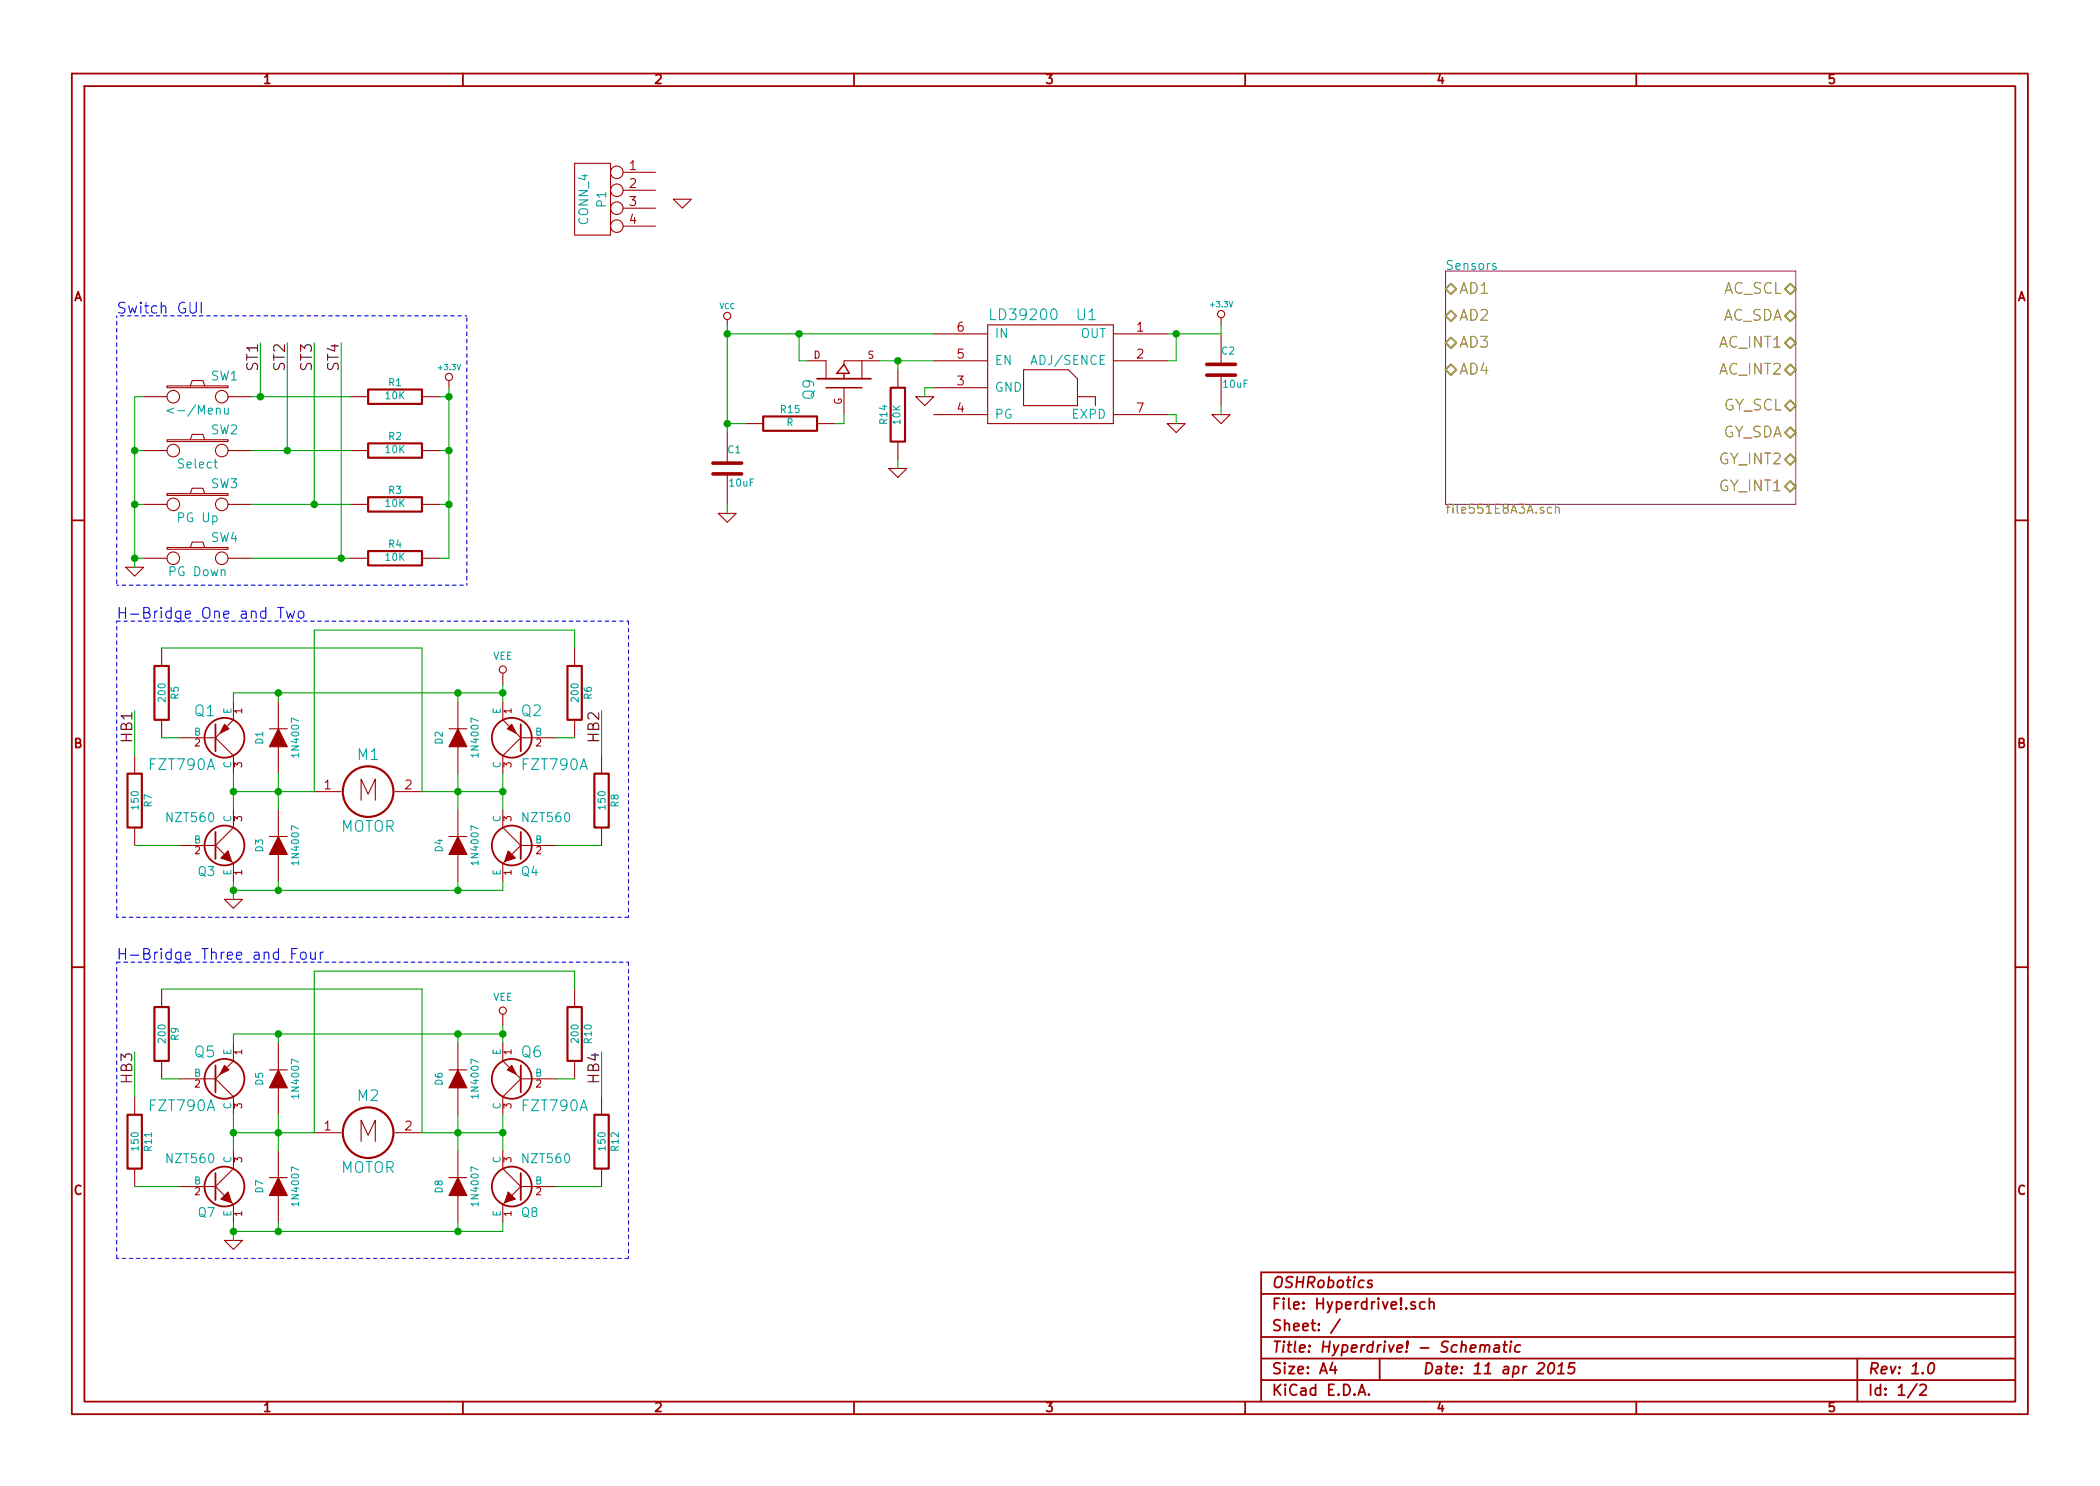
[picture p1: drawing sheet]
<svg xmlns="http://www.w3.org/2000/svg" width="297mm" height="210mm" viewBox="0 0 297 210" stroke-linecap="round" stroke-linejoin="round" font-family="sans-serif">
<g fill="none" stroke="#a00000" stroke-width=".25">
<path d="M10.2 10.4h276.6v189.7h-276.6zM11.9 12.2h273.2v186.1h-273.2zM65.5 10.4v1.8M120.8 10.4v1.8M176.1 10.4v1.8M231.4 10.4v1.8M115.6 53.6h7.6M10.2 73.6h1.7M285.1 73.6h1.7M30.5 117.7v3.8M73.7 117.7v3.8M10.2 136.8h1.7"/>
<path d="M285.1 136.8h1.7M30.5 166v3.8M73.7 166v3.8M65.5 198.3v1.8M120.8 198.3v1.8M176.1 198.3v1.8M178.4 183.1h106.7M178.4 189.2h106.7M178.4 195.3h106.7M178.4 192.2h106.7M188.5 192.8l-.4 1h1M188.8 193.3v1.1"/>
<path d="M189.5 186.7l-1.3 1.9M192.1 197.4l.5-1.5 .5 1.5M192.3 197h.7M193.6 197.3h.1l-.1 .1-.1-.1h.1v.1M194.1 181.2l-.3-.1-.2 .1-.1 .3 .2 .2h.3l.1 .3-.2 .2-.5-.1M195.1 192.2v3.1M200.2 184.3l-.4-.1-.2 .2v.2l.6 .2v.1v.2l-.2 .1-.4-.1M201.5 184.3a.48 .48 0 0 0-.6 0l-.1 .6a.48 .48 0 0 0 .7 .2M202.2 184.3a.38 .38 0 0 1 .6 .1v.8M202.2 183.7v1.5M208 190.8l.7-.1v-.3l-.1-.1-.5 .1-.2 .7 .3 .2 .4-.1M209.4 190.4a.38 .38 0 0 1 .7 .1l-.1 .8"/>
<path d="M209.4 190.3l-.1 1M210.1 190.5a.35 .35 0 0 1 .3-.2 .35 .35 0 0 1 .3 .2l-.1 .8M211.4 190.4l.2-.1 .4 .1 .1 .1-.1 .8M212.1 190.7h-.5a.35 .35 0 0 0-.3 .5l.2 .1 .5-.1M212.6 190.3h.6M212.9 189.8l-.2 1.3 .1 .1 .3 .1M213.7 190.3l-.1 1M213.7 189.8v.1h.1l-.1-.1v.1M215.1 190.4a.51 .51 0 0 0-.8 .2v.6a.53 .53 0 0 0 .7 0M219.2 193a.35 .35 0 0 1 .4-.2 .35 .35 0 0 1 .2 .3 .87 .87 0 0 1-.5 1.3l-.2-.1a1.14 1.14 0 0 1 .1-1.3zM220.3 194.4h.9M220.4 193.3l.6-.5-.2 1.6"/>
<path d="M222.8 192.8h-.8l-.1 .8 .2-.2 .5 .1 .1 .2-.1 .5a.62 .62 0 0 1-.8 0M231.4 198.3v1.8M262.7 192.2v6.1M271.1 195.8l-1.3 2M271.6 196l.2-.1h.4l.2 .1 .1 .3-.1 .2-.9 .9h1M272.9 193a.35 .35 0 0 1 .4-.2 .35 .35 0 0 1 .3 .3 .87 .87 0 0 1-.6 1.3l-.2-.1a1.14 1.14 0 0 1 .1-1.3zM285.1 180h-106.7v18.3"/>
<circle cx="31.7" cy="119.6" r="2.82"/>
<circle cx="31.7" cy="104.4" r="2.82"/>
<circle cx="72.4" cy="104.4" r="2.82"/>
<circle cx="72.4" cy="119.6" r="2.82"/>
<circle cx="31.7" cy="152.6" r="2.82"/>
<circle cx="72.4" cy="152.6" r="2.82"/>
<circle cx="31.7" cy="167.9" r="2.82"/>
<circle cx="72.4" cy="167.9" r="2.82"/>
</g>
<g fill="none" stroke="#a00000" stroke-width=".15">
<path d="M81.3 23.1h5.1v10.2h-5.1zM88.1 24.4h4.6M88.1 26.9h4.6M88.1 29.5h4.6M88.1 32h4.6M95.2 28.2h2.6l-1.3 1.3zM20.3 56.1h3.3M23.6 54.6h8.7v.3h-8.7zM26.9 54.6l.3-.8h1.5l.3 .8M32.3 56.1h3.3M49.5 56.1h2.6M59.7 56.1h2.5"/>
<path d="M63.5 53.8v1.1M102.9 45.2v.8M105.4 59.9h2.5M114.3 51h2.5v2.6M115.6 59.9h2.5M119.4 54.9v3.8M121.9 51h-2.5v.6M121.9 51h2.6M121.9 51v2.6M127 52.3v2.6M129.5 56.1h2.6l-1.3 1.3zM132.1 47.2h7.6"/>
<path d="M132.1 51h7.6M132.1 54.9h7.6M132.1 58.7h7.6M139.7 59.9h17.8zM139.7 46v13.9zM139.7 46h17.8zM144.8 52.3h6.3l1.3 1.3v3.8h-7.6zM152.4 56.1h2.5v1.3M157.5 46v13.9zM157.5 47.2h7.6M157.5 51h7.6M157.5 58.7h7.6"/>
<path d="M165.1 59.9h2.5l-1.2 1.3zM171.4 58.7h2.6l-1.3 1.2zM172.7 45v1M172.7 47.2v4.4M172.7 53.1v4.3M20.3 63.7h3.3M20.3 71.4h3.3M20.3 79h3.3M23.6 62.2h8.7v.3h-8.7zM23.6 69.8h8.7v.3h-8.7zM23.6 77.5h8.7v.2h-8.7zM26.9 62.2l.3-.7h1.5l.3 .7"/>
<path d="M26.9 69.8l.3-.7h1.5l.3 .7M26.9 77.5l.3-.8h1.5l.3 .8M32.3 63.7h3.3M32.3 71.4h3.3M32.3 79h3.3M49.5 63.7h2.6M49.5 71.4h2.6M49.5 79h2.6M59.7 63.7h2.5M59.7 71.4h2.5M59.7 79h2.5M101.6 72.6h2.5l-1.2 1.3z"/>
<path d="M102.9 61.2v4.3M102.9 67.1v4.3M125.7 66.3h2.6l-1.3 1.3zM127 62.5v2.5M17.8 80.3h2.5l-1.3 1.2zM22.9 91.7v2.5M33 99.3v2.5l-.9 .9M39.4 99.3v3.8M64.8 99.3v3.8M71.1 99.3v2.5l.9 .9M71.1 95.2v1.6M81.3 91.7v2.5"/>
<path d="M19 106.9v2.6M19 117.1v2.5M22.9 101.8v2.6M25.4 119.6h5.1M25.4 104.4h5.1M30.5 119.6l1.2 1.3M30.5 104.4l2.5 2.5v2.6M31.1 103.8l-.6 .6M33 114.5v2.6l-2.5 2.5M38.1 103.1h2.5M38.1 118.4h2.5M39.4 105.7v3.8"/>
<path d="M39.4 114.5v3.9M44.4 112h3.9M55.9 112h3.8M63.5 103.1h2.5M63.5 118.4h2.5M64.8 105.7v3.8M64.8 114.5v3.9M71.1 114.5v2.6l2.6 2.5M73 103.8l.7 .6M73.7 119.6l-1.3 1.3M73.7 119.6h5M73.7 104.4l-2.6 2.5v2.6"/>
<path d="M73.7 104.4h5M81.3 101.8v2.6M85.1 106.9v2.6M85.1 117.1v2.5M22.9 139.9v2.6M31.7 127.2h2.6l-1.3 1.3zM32.8 121.9l.2 .3v2.5M39.4 120.9v3.8M64.8 120.9v3.8M71.4 121.9l-.3 .3v2.5M81.3 139.9v2.6M19 155.2v2.5"/>
<path d="M22.9 150.1v2.5M25.4 152.6h5.1M30.5 152.6l2.5 2.6v2.5M31.1 152l-.6 .6M33 147.6v2.5l-.9 .9M38.1 151.4h2.5M39.4 147.6v3.8M39.4 153.9v3.8M63.5 151.4h2.5M64.8 147.6v3.8M64.8 153.9v3.8M71.1 147.6v2.5l.9 .9"/>
<path d="M71.1 143.5v1.5M73 152l.7 .6M73.7 152.6l-2.6 2.6v2.5M73.7 152.6h5M81.3 150.1v2.5M85.1 155.2v2.5M19 165.3v2.6M25.4 167.9h5.1M30.5 167.9l1.2 1.3M31.7 175.5h2.6l-1.3 1.3zM32.8 170.2l.2 .2v2.6M33 162.8v2.5l-2.5 2.6"/>
<path d="M38.1 166.6h2.5M39.4 162.8v3.8M39.4 169.2v3.8M44.4 160.3h3.9M55.9 160.3h3.8M63.5 166.6h2.5M64.8 162.8v3.8M64.8 169.2v3.8M71.1 162.8v2.5l2.6 2.6M71.4 170.2l-.3 .2v2.6M73.7 167.9l-1.3 1.3M73.7 167.9h5"/>
<path d="M85.1 165.3v2.6"/>
<circle cx="87.2" cy="24.4" r=".89"/>
<circle cx="87.2" cy="29.5" r=".89"/>
<circle cx="87.2" cy="26.9" r=".89"/>
<circle cx="87.2" cy="32" r=".89"/>
<circle cx="24.5" cy="56.1" r=".89"/>
<circle cx="31.4" cy="56.1" r=".89"/>
<circle cx="63.5" cy="53.3" r=".51"/>
<circle cx="102.9" cy="44.7" r=".51"/>
<circle cx="172.7" cy="44.4" r=".51"/>
<circle cx="24.5" cy="79" r=".89"/>
<circle cx="24.5" cy="63.7" r=".89"/>
<circle cx="24.5" cy="71.4" r=".89"/>
<circle cx="31.4" cy="79" r=".89"/>
<circle cx="31.4" cy="63.7" r=".89"/>
<circle cx="31.4" cy="71.4" r=".89"/>
<circle cx="71.1" cy="94.7" r=".51"/>
<circle cx="71.1" cy="143" r=".51"/>
</g>
<path d="M170.7 53.1h4.1M170.7 51.6h4.1M100.8 67.1h4.1M100.8 65.5h4.1" fill="none" stroke="#a00000" stroke-width=".51"/>
<path d="M211.6 37.3a.31 .31 0 0 0-.5 .2l.1 .1 .4 .2 .1 .1-.2 .2h-.4M24.6 57.8l-1 .3 1 .4M31.7 57.8v.6a.31 .31 0 0 0 .5 .1h.1M32.3 57.8v.8" fill="none" stroke="#00a0a0" stroke-width=".15"/>
<g fill="none" stroke="#a00000" stroke-width=".3">
<path d="M52.1 55.1h7.6v2h-7.6zM107.9 58.9h7.7v2.1h-7.7zM126 54.9h2v7.6h-2zM52.1 62.7h7.6v2.1h-7.6zM52.1 70.4h7.6v2h-7.6zM52.1 78h7.6v2h-7.6zM21.8 94.2h2.1v7.6h-2.1zM80.3 94.2h2v7.6h-2zM18 109.5h2.1v7.6h-2.1zM84.1 109.5h2v7.6h-2zM18 157.7h2.1v7.6h-2.1zM21.8 142.5h2.1v7.6h-2.1z"/>
<path d="M80.3 142.5h2v7.6h-2zM84.1 157.7h2v7.6h-2z"/>
<circle cx="52.1" cy="112" r="3.6"/>
<circle cx="52.1" cy="160.3" r="3.6"/>
</g>
<g fill="none" stroke="#00f" stroke-width=".15">
<path d="M26.9 42.8v1.2a.48 .48 0 0 0 .4 .3 .48 .48 0 0 0 .5-.3v-1.2M28.5 42.8v1.5M39.3 85.9h.8M39.7 85.9v1.6M40.5 86.5l.3 1 .3-.7 .3 .7 .3-1M42.2 86.6a.42 .42 0 0 1 .5-.1 .42 .42 0 0 1 .3 .3v.4a.43 .43 0 0 1-.4 .3 .43 .43 0 0 1-.4-.3zM41.3 134.9h.5M42 134.2h-.7v1.5M42.6 134.9a.42 .42 0 0 1 .4-.2 .42 .42 0 0 1 .3 .3v.5a.43 .43 0 0 1-.4 .2 .43 .43 0 0 1-.4-.2zM43.9 134.7v.8a.39 .39 0 0 0 .7 .1M44.6 134.7v1M45.3 134.7v1"/>
<path d="M45.7 134.7l-.2 .1-.2 .2"/>
</g>
<g fill="#a00000" stroke="#a00000" stroke-width=".15">
<path d="M31.2 121.4l1.1-1 .5 1.5z"/>
<path d="M71.9 120.4l1 1-1.5 .5z"/>
<path d="M31.7 102.5l.7 .6-1.3 .7z"/>
<path d="M71.8 103.1l.6-.6 .6 1.3z"/>
<path d="M39.4 103.1l1.2 2.6h-2.5z"/>
<path d="M39.4 118.4l1.2 2.5h-2.5z"/>
<path d="M64.8 118.4l1.2 2.5h-2.5z"/>
<path d="M64.8 103.1l1.2 2.6h-2.5z"/>
<path d="M31.2 169.7l1.1-1 .5 1.5z"/>
<path d="M71.9 168.7l1 1-1.5 .5z"/>
<path d="M31.7 150.7l.7 .7-1.3 .6z"/>
<path d="M71.8 151.4l.6-.7 .6 1.3z"/>
<path d="M39.4 151.4l1.2 2.5h-2.5z"/>
<path d="M39.4 166.6l1.2 2.6h-2.5z"/>
<path d="M64.8 166.6l1.2 2.6h-2.5z"/>
<path d="M64.8 151.4l1.2 2.5h-2.5z"/>
</g>
<g fill="#a00000" stroke="#a00000" stroke-width=".25">
<path d="M30.5 102.5v3.8z"/>
<path d="M73.7 102.5v3.8z"/>
<path d="M30.5 150.7v3.9z"/>
<path d="M73.7 150.7v3.9z"/>
</g>
<path d="M204.5 38.3h49.5v33.1h-49.5z" fill="none" stroke="#a000a0" stroke-width=".15"/>
<path d="M219.5 71.8h-.4l-.2 .2 .1 .6h.5M220 71.9l.1-.1a.31 .31 0 0 1 .4 .2v.6M220 71.3v1.3" fill="none" stroke="#808000" stroke-width=".15"/>
<path d="M204.5 48.5l.7-.8 .8 .8-.8 .8zM205.2 40.1l.8 .8-.8 .8-.7-.8zM205.2 43.9l.8 .8-.8 .8-.7-.8zM205.2 51.6l.8 .7-.8 .8-.7-.8zM252.5 40.9l.7-.8 .8 .8-.8 .8zM252.5 44.7l.7-.8 .8 .8-.8 .8zM252.5 48.5l.7-.8 .8 .8-.8 .8zM252.5 52.3l.7-.7 .8 .7-.8 .8zM252.5 57.4l.7-.8 .8 .8-.8 .8zM252.5 61.2l.7-.8 .8 .8-.8 .8zM252.5 65l.7-.7 .8 .7-.8 .8zM252.5 68.8l.7-.7 .8 .7-.8 .8z" fill="none" stroke="#808000" stroke-width=".25"/>
<path d="M16.5 44.7v38.1M66 44.7h-49.5M16.5 87.9v41.9M16.5 82.8h49.5M66 82.8v-38.1M88.9 87.9h-72.4M16.5 136.1v41.9M16.5 129.8h72.4M88.9 136.1h-72.4M88.9 129.8v-41.9M16.5 178h72.4M88.9 178v-41.9" fill="none" stroke="#00f" stroke-width=".15" stroke-dasharray=".5" stroke-dashoffset=".3"/>
<g fill="#00a000" stroke="#00a000" stroke-width=".25">
<circle cx="33" cy="174.2" r=".41"/>
<circle cx="71.1" cy="146.3" r=".41"/>
<circle cx="64.8" cy="174.2" r=".41"/>
<circle cx="39.4" cy="174.2" r=".41"/>
<circle cx="39.4" cy="146.3" r=".41"/>
<circle cx="64.8" cy="146.3" r=".41"/>
<circle cx="71.1" cy="160.3" r=".41"/>
<circle cx="64.8" cy="160.3" r=".41"/>
<circle cx="33" cy="160.3" r=".41"/>
<circle cx="39.4" cy="160.3" r=".41"/>
<circle cx="33" cy="126" r=".41"/>
<circle cx="71.1" cy="98" r=".41"/>
<circle cx="64.8" cy="126" r=".41"/>
<circle cx="39.4" cy="126" r=".41"/>
<circle cx="39.4" cy="98" r=".41"/>
<circle cx="64.8" cy="98" r=".41"/>
<circle cx="71.1" cy="112" r=".41"/>
<circle cx="64.8" cy="112" r=".41"/>
<circle cx="33" cy="112" r=".41"/>
<circle cx="39.4" cy="112" r=".41"/>
<circle cx="48.3" cy="79" r=".41"/>
<circle cx="44.4" cy="71.4" r=".41"/>
<circle cx="40.6" cy="63.7" r=".41"/>
<circle cx="36.8" cy="56.1" r=".41"/>
<circle cx="63.5" cy="71.4" r=".41"/>
<circle cx="63.5" cy="63.7" r=".41"/>
<circle cx="63.5" cy="56.1" r=".41"/>
<circle cx="19" cy="63.7" r=".41"/>
<circle cx="19" cy="71.4" r=".41"/>
<circle cx="19" cy="79" r=".41"/>
<circle cx="166.4" cy="47.2" r=".41"/>
<circle cx="102.9" cy="59.9" r=".41"/>
<circle cx="102.9" cy="47.2" r=".41"/>
<circle cx="113" cy="47.2" r=".41"/>
<circle cx="127" cy="51" r=".41"/>
</g>
<g fill="none" stroke="#00a000" stroke-width=".15">
<path d="M20.3 56.1h-1.3v24.2M35.6 56.1h13.9M36.8 48.5v7.6M40.6 48.5v15.2M44.4 48.5v22.9M48.3 48.5v30.5M62.2 56.1h1.3M63.5 54.9v24.1h-1.3M102.9 46v15.2M102.9 47.2h29.2M102.9 59.9h2.5M113 47.2v3.8h1.3"/>
<path d="M119.4 58.7v1.2h-1.3M124.5 51h7.6M127 51v1.3M132.1 54.9h-1.3v1.2M165.1 58.7h1.3v1.2M166.4 47.2v3.8h-1.3M172.7 46v1.2h-7.6M172.7 57.4v1.3M19 79h1.3M19 71.4h1.3M19 63.7h1.3M35.6 79h13.9"/>
<path d="M35.6 71.4h13.9M35.6 63.7h13.9M62.2 71.4h1.3M62.2 63.7h1.3M102.9 71.4v1.2M127 65v1.3M22.9 91.7h36.8v20.3h11.4M39.4 98v1.3M64.8 98v1.3M71.1 96.8v2.5M71.1 98h-38.1v1.3M81.3 91.7v-2.6h-36.9v22.9h-11.4"/>
<path d="M19 100.6v6.3M19 119.6h6.4M22.9 104.4h2.5M33 109.5v5M39.4 109.5v5M64.8 109.5v5M71.1 109.5v5M78.7 119.6h6.4M78.7 104.4h2.6M85.1 100.6v6.3M22.9 139.9h36.8v20.4h11.4M33 124.7v2.5"/>
<path d="M39.4 124.7v1.3M64.8 124.7v1.3M71.1 124.7v1.3h-38.1M81.3 139.9v-2.5h-36.9v22.9h-11.4M19 148.8v6.4M22.9 152.6h2.5M33 157.7v5.1M39.4 146.3v1.3M39.4 157.7v5.1M64.8 146.3v1.3M64.8 157.7v5.1M71.1 145v2.6"/>
<path d="M71.1 157.7v5.1M71.1 146.3h-38.1v1.3M78.7 152.6h2.6M85.1 148.8v6.4M19 167.9h6.4M33 173v2.5M39.4 173v1.2M64.8 173v1.2M71.1 173v1.2h-38.1M78.7 167.9h6.4"/>
</g>
<path d="M116.8 54.9h5.1M119.4 51.6l.7 1.2h-1.7zM119.4 52.8v.8" fill="none" stroke="#a00000" stroke-width=".2"/>
<g font-size="4.2" fill="#a00000">
<text x="50.3" y="113.5">M</text>
<text x="50.3" y="161.8">M</text>
</g>
<g font-size="2.1" fill="#808000">
<text x="206.4" y="41.7">AD1</text>
<text x="243.6" y="41.7">AC_SCL</text>
<text x="206.4" y="45.5">AD2</text>
<text x="243.3" y="45.5">AC_SDA</text>
<text x="206.4" y="53.1">AD4</text>
<text x="206.4" y="49.3">AD3</text>
<text x="243.2" y="49.3">AC_INT1</text>
<text x="243.2" y="53.1">AC_INT2</text>
<text x="243.6" y="58.2">GY_SCL</text>
<text x="243.2" y="65.8">GY_INT2</text>
<text x="243.3" y="62">GY_SDA</text>
<text x="243.2" y="69.6">GY_INT1</text>
</g>
<g font-size="2.1" fill="#00f">
<text x="16.5" y="44.4">Switch GUI</text>
<text x="16.5" y="87.6">H-Bridge One and Two</text>
<text x="16.5" y="135.9">H-Bridge Three and Four</text>
</g>
<g font-size="2.1" fill="#00a0a0">
<text x="140.4" y="45.4">LD39200</text>
<text x="152.3" y="45.4">U1</text>
<text x="115.2" y="56.5" transform="rotate(-90 115.2 56.5)">Q9</text>
<text x="27.6" y="101.4">Q1</text>
<text x="73.8" y="101.4">Q2</text>
<text x="50.6" y="107.6">M1</text>
<text x="21.2" y="109">FZT790A</text>
<text x="74" y="109">FZT790A</text>
<text x="48.1" y="117.8">MOTOR</text>
<text x="27.6" y="149.7">Q5</text>
<text x="73.8" y="149.7">Q6</text>
<text x="50.6" y="155.9">M2</text>
<text x="21.2" y="157.3">FZT790A</text>
<text x="74" y="157.3">FZT790A</text>
<text x="48.1" y="166">MOTOR</text>
</g>
<g font-size="2.1">
<text x="36.6" y="52.4" transform="rotate(-90 36.6 52.4)">ST1</text>
<text x="40.4" y="52.4" transform="rotate(-90 40.4 52.4)">ST2</text>
<text x="44.2" y="52.4" transform="rotate(-90 44.2 52.4)">ST3</text>
<text x="48" y="52.4" transform="rotate(-90 48 52.4)">ST4</text>
<text x="18.8" y="104.8" transform="rotate(-90 18.8 104.8)">HB1</text>
<text x="84.8" y="104.8" transform="rotate(-90 84.8 104.8)">HB2</text>
<text x="18.8" y="153.1" transform="rotate(-90 18.8 153.1)">HB3</text>
<text x="84.8" y="153.1" transform="rotate(-90 84.8 153.1)">HB4</text>
</g>
<g font-size="2.1" fill="#a00000">
<text x="179.9" y="185.4">File: Hyperdrive!.sch</text>
<text x="179.9" y="182.3">OSHRobotics</text>
<text x="179.9" y="191.5">Title: Hyperdrive! - Schematic</text>
<text x="179.9" y="188.4">Sheet: /</text>
<text x="179.9" y="197.6">KiCad E.D.A.</text>
<text x="179.9" y="194.5">Size: A4</text>
<text x="201.2" y="194.5">Date: 11 apr 2015</text>
<text x="264.2" y="194.5">Rev: 1.0</text>
<text x="264.2" y="197.6">Id: 1/2</text>
</g>
<g font-size="1.8" fill="#a00000">
<text x="37.3" y="11.9">1</text>
<text x="92.7" y="11.9">2</text>
<text x="148" y="11.9">3</text>
<text x="203.3" y="11.9">4</text>
<text x="258.6" y="11.9">5</text>
<text x="89.1" y="24.1">1</text>
<text x="89.1" y="26.7">2</text>
<text x="89.1" y="29.2">3</text>
<text x="89.1" y="31.7">4</text>
<text x="10.4" y="42.7">A</text>
<text x="135.4" y="47">6</text>
<text x="160.8" y="47">1</text>
<text x="285.3" y="42.7">A</text>
<text x="135.4" y="50.8">5</text>
<text x="160.8" y="50.8">2</text>
<text x="135.4" y="54.6">3</text>
<text x="135.4" y="58.4">4</text>
<text x="160.8" y="58.4">7</text>
<text x="10.4" y="105.9">B</text>
<text x="285.3" y="105.9">B</text>
<text x="45.9" y="111.8">1</text>
<text x="57.3" y="111.8">2</text>
<text x="45.9" y="160">1</text>
<text x="57.3" y="160">2</text>
<text x="10.4" y="169.1">C</text>
<text x="285.3" y="169.1">C</text>
<text x="37.3" y="199.8">1</text>
<text x="92.7" y="199.8">2</text>
<text x="148" y="199.8">3</text>
<text x="203.3" y="199.8">4</text>
<text x="258.6" y="199.8">5</text>
</g>
<g font-size="1.8" fill="#00a0a0">
<text x="85.8" y="29.3" transform="rotate(-90 85.8 29.3)">P1</text>
<text x="83.3" y="31.8" transform="rotate(-90 83.3 31.8)">CONN_4</text>
<text x="204.5" y="38.2">Sensors</text>
<text x="140.7" y="47.9">IN</text>
<text x="152.7" y="47.9">OUT</text>
<text x="29.8" y="53.9">SW1</text>
<text x="140.7" y="51.7">EN</text>
<text x="146.3" y="51.7">ADJ/SENCE</text>
<text x="24.6" y="58.7">&lt;-/Menu</text>
<text x="140.7" y="55.5">GND</text>
<text x="140.7" y="59.3">PG</text>
<text x="151.6" y="59.3">EXPD</text>
<text x="29.8" y="61.5">SW2</text>
<text x="25.3" y="66.3">Select</text>
<text x="29.8" y="69.1">SW3</text>
<text x="25.2" y="74">PG Up</text>
<text x="29.8" y="76.8">SW4</text>
<text x="24" y="81.6">PG Down</text>
<text x="23.7" y="116.4">NZT560</text>
<text x="74" y="116.4">NZT560</text>
<text x="28" y="124">Q3</text>
<text x="73.8" y="124">Q4</text>
<text x="23.7" y="164.6">NZT560</text>
<text x="74" y="164.6">NZT560</text>
<text x="28" y="172.3">Q7</text>
<text x="73.8" y="172.3">Q8</text>
</g>
<text font-size="1.8" fill="#808000" x="204.5" y="72.7">file551E8A3A.sch</text>
<g font-size="1.4" fill="#a00000">
<text x="115.1" y="50.8">D</text>
<text x="122.7" y="50.8">S</text>
<text x="119.1" y="57.3" transform="rotate(-90 119.1 57.3)">G</text>
<text x="34.3" y="101" transform="rotate(-90 34.3 101)">1</text>
<text x="72.4" y="101" transform="rotate(-90 72.4 101)">1</text>
<text x="27.6" y="105.7">2</text>
<text x="75.8" y="105.7">2</text>
<text x="34.3" y="108.6" transform="rotate(-90 34.3 108.6)">3</text>
<text x="72.4" y="108.6" transform="rotate(-90 72.4 108.6)">3</text>
<text x="34.3" y="116.2" transform="rotate(-90 34.3 116.2)">3</text>
<text x="72.4" y="116.2" transform="rotate(-90 72.4 116.2)">3</text>
<text x="27.6" y="120.9">2</text>
<text x="34.3" y="123.8" transform="rotate(-90 34.3 123.8)">1</text>
<text x="72.4" y="123.8" transform="rotate(-90 72.4 123.8)">1</text>
<text x="75.8" y="120.9">2</text>
<text x="34.3" y="149.2" transform="rotate(-90 34.3 149.2)">1</text>
<text x="72.4" y="149.2" transform="rotate(-90 72.4 149.2)">1</text>
<text x="27.6" y="153.9">2</text>
<text x="75.8" y="153.9">2</text>
<text x="34.3" y="156.8" transform="rotate(-90 34.3 156.8)">3</text>
<text x="72.4" y="156.8" transform="rotate(-90 72.4 156.8)">3</text>
<text x="34.3" y="164.5" transform="rotate(-90 34.3 164.5)">3</text>
<text x="72.4" y="164.5" transform="rotate(-90 72.4 164.5)">3</text>
<text x="27.6" y="169.2">2</text>
<text x="34.3" y="172.1" transform="rotate(-90 34.3 172.1)">1</text>
<text x="72.4" y="172.1" transform="rotate(-90 72.4 172.1)">1</text>
<text x="75.8" y="169.2">2</text>
</g>
<g font-size="1.4" fill="#00a0a0">
<text x="172.8" y="50.2">C2</text>
<text x="54.6" y="56.5">10K</text>
<text x="55" y="54.7">R1</text>
<text x="110.5" y="58.5">R15</text>
<text x="125.6" y="60" transform="rotate(-90 125.6 60)">R14</text>
<text x="127.4" y="60" transform="rotate(-90 127.4 60)">10K</text>
<text x="173.1" y="54.9">10uF</text>
<text x="54.6" y="64.2">10K</text>
<text x="55" y="62.3">R2</text>
<text x="103" y="64.2">C1</text>
<text x="111.2" y="60.3">R</text>
<text x="54.6" y="71.8">10K</text>
<text x="55" y="69.9">R3</text>
<text x="103.2" y="68.9">10uF</text>
<text x="55" y="77.5">R4</text>
<text x="54.6" y="79.4">10K</text>
<text x="69.7" y="93.4">VEE</text>
<text x="23.5" y="99.2" transform="rotate(-90 23.5 99.2)">200</text>
<text x="25.3" y="98.9" transform="rotate(-90 25.3 98.9)">R5</text>
<text x="32.8" y="101" transform="rotate(-90 32.8 101)">E</text>
<text x="70.9" y="101" transform="rotate(-90 70.9 101)">E</text>
<text x="81.9" y="99.2" transform="rotate(-90 81.9 99.2)">200</text>
<text x="83.7" y="98.9" transform="rotate(-90 83.7 98.9)">R6</text>
<text x="27.4" y="104.1">B</text>
<text x="37.3" y="105.3" transform="rotate(-90 37.3 105.3)">D1</text>
<text x="42.3" y="106.9" transform="rotate(-90 42.3 106.9)">1N4007</text>
<text x="62.7" y="105.3" transform="rotate(-90 62.7 105.3)">D2</text>
<text x="67.7" y="106.9" transform="rotate(-90 67.7 106.9)">1N4007</text>
<text x="75.7" y="104.1">B</text>
<text x="32.8" y="108.7" transform="rotate(-90 32.8 108.7)">C</text>
<text x="70.9" y="108.7" transform="rotate(-90 70.9 108.7)">C</text>
<text x="19.7" y="114.4" transform="rotate(-90 19.7 114.4)">150</text>
<text x="21.5" y="114.2" transform="rotate(-90 21.5 114.2)">R7</text>
<text x="27.4" y="119.4">B</text>
<text x="32.8" y="116.3" transform="rotate(-90 32.8 116.3)">C</text>
<text x="70.9" y="116.3" transform="rotate(-90 70.9 116.3)">C</text>
<text x="75.7" y="119.4">B</text>
<text x="85.7" y="114.4" transform="rotate(-90 85.7 114.4)">150</text>
<text x="87.6" y="114.2" transform="rotate(-90 87.6 114.2)">R8</text>
<text x="32.8" y="123.9" transform="rotate(-90 32.8 123.9)">E</text>
<text x="37.3" y="120.5" transform="rotate(-90 37.3 120.5)">D3</text>
<text x="42.3" y="122.1" transform="rotate(-90 42.3 122.1)">1N4007</text>
<text x="62.7" y="120.5" transform="rotate(-90 62.7 120.5)">D4</text>
<text x="67.7" y="122.1" transform="rotate(-90 67.7 122.1)">1N4007</text>
<text x="70.9" y="123.9" transform="rotate(-90 70.9 123.9)">E</text>
<text x="69.7" y="141.7">VEE</text>
<text x="23.5" y="147.4" transform="rotate(-90 23.5 147.4)">200</text>
<text x="25.3" y="147.2" transform="rotate(-90 25.3 147.2)">R9</text>
<text x="32.8" y="149.3" transform="rotate(-90 32.8 149.3)">E</text>
<text x="70.9" y="149.3" transform="rotate(-90 70.9 149.3)">E</text>
<text x="81.9" y="147.4" transform="rotate(-90 81.9 147.4)">200</text>
<text x="83.7" y="147.6" transform="rotate(-90 83.7 147.6)">R10</text>
<text x="27.4" y="152.4">B</text>
<text x="37.3" y="153.5" transform="rotate(-90 37.3 153.5)">D5</text>
<text x="42.3" y="155.1" transform="rotate(-90 42.3 155.1)">1N4007</text>
<text x="62.7" y="153.5" transform="rotate(-90 62.7 153.5)">D6</text>
<text x="67.7" y="155.1" transform="rotate(-90 67.7 155.1)">1N4007</text>
<text x="75.7" y="152.4">B</text>
<text x="32.8" y="157" transform="rotate(-90 32.8 157)">C</text>
<text x="70.9" y="157" transform="rotate(-90 70.9 157)">C</text>
<text x="19.7" y="162.7" transform="rotate(-90 19.7 162.7)">150</text>
<text x="21.5" y="162.8" transform="rotate(-90 21.5 162.8)">R11</text>
<text x="27.4" y="167.6">B</text>
<text x="32.8" y="164.6" transform="rotate(-90 32.8 164.6)">C</text>
<text x="70.9" y="164.6" transform="rotate(-90 70.9 164.6)">C</text>
<text x="75.7" y="167.6">B</text>
<text x="85.7" y="162.7" transform="rotate(-90 85.7 162.7)">150</text>
<text x="87.6" y="162.8" transform="rotate(-90 87.6 162.8)">R12</text>
<text x="32.8" y="172.2" transform="rotate(-90 32.8 172.2)">E</text>
<text x="37.3" y="168.8" transform="rotate(-90 37.3 168.8)">D7</text>
<text x="42.3" y="170.4" transform="rotate(-90 42.3 170.4)">1N4007</text>
<text x="62.7" y="168.8" transform="rotate(-90 62.7 168.8)">D8</text>
<text x="67.7" y="170.4" transform="rotate(-90 67.7 170.4)">1N4007</text>
<text x="70.9" y="172.2" transform="rotate(-90 70.9 172.2)">E</text>
</g>
<g font-size="1.1" fill="#00a0a0">
<text x="101.8" y="43.8">VCC</text>
<text x="171.3" y="43.5">+3.3V</text>
<text x="62.1" y="52.4">+3.3V</text>
</g>
</svg>
